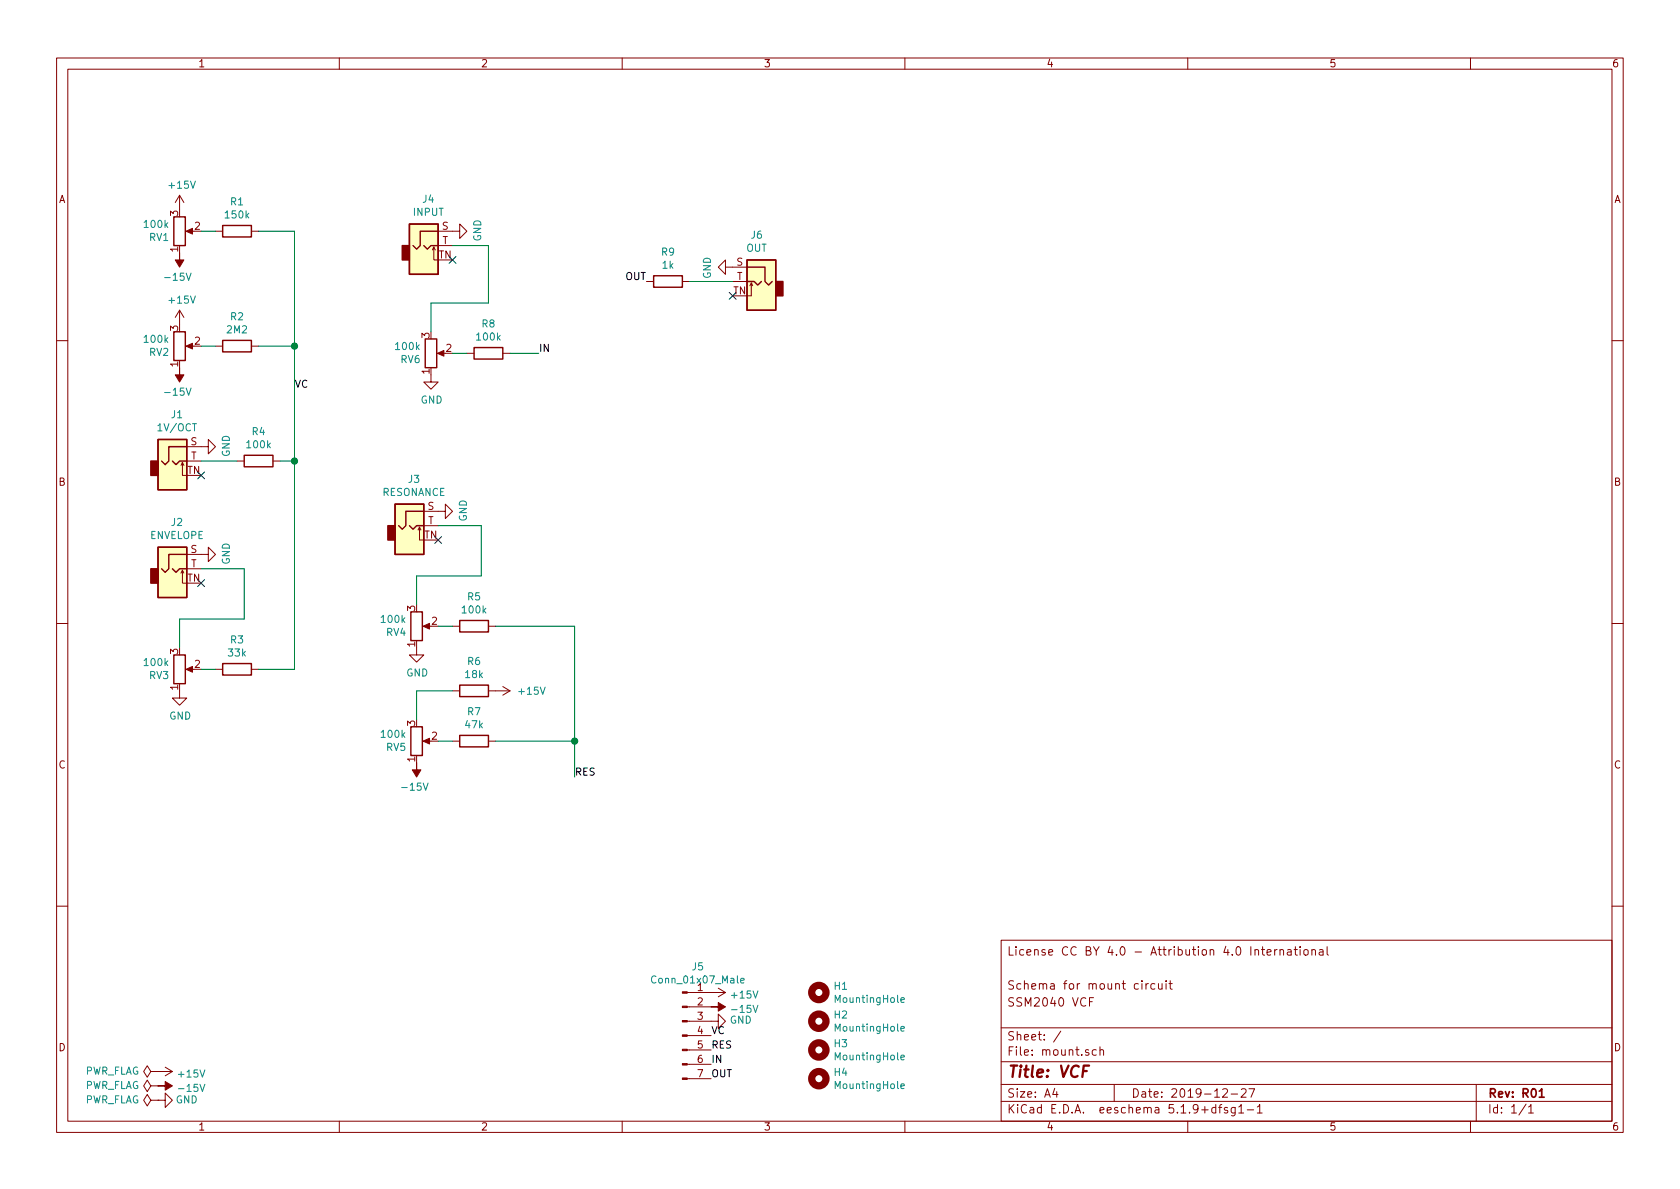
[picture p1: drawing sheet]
<svg xmlns="http://www.w3.org/2000/svg" width="297mm" height="210mm" viewBox="0 0 297 210" stroke-linecap="round" stroke-linejoin="round" font-family="sans-serif">
<g fill="none" stroke="#840000" stroke-width=".18">
<path d="M10 10.3h277v189.9h-277zM12 12.2h273v186.1h-273zM60 10.3v1.9M110 10.3v1.9M160 10.3v1.9M210 10.3v1.9M260 10.3v1.9M31.7 34.5v2.6M31.7 34.5l-.7 1.3M31.7 34.5l.8 1.3M31.7 54.9l-.7 1.2M31.7 54.9v2.5"/>
<path d="M31.7 54.9l.8 1.2M33.3 40.9h1M38.1 40.9h1.3M44.4 40.9h1.3M76.5 44.2l.2-.5v2.3h.8M76.7 43.7l.3 .5M77.5 40.9h3.8v-1.3l1.2 1.3-1.2 1.3v-1.3M77.5 43.4h2.5M114.3 49.8h1.3M120.6 49.8h1.3M128.3 47.2v-1.2l-1.3 1.2 1.3 1.3v-1.3h3.8M129.5 49.8h2.6"/>
<path d="M132.8 50l-.2 .5M133.1 50.5l-.3-.5v2.3h-.7M10 60.2h2M33 79h3.8v-1.3l1.3 1.3-1.3 1.3v-1.3M33.3 61.2h1M38.1 61.2h1.3M44.4 61.2h1.3M76.2 66.3v1.3h1.3l-1.3 1.2-1.3-1.2h1.3M77.7 62.5h1M82.5 62.5h1.3M88.9 62.5h1.3M285 60.2h2"/>
<path d="M32 82.3l.3-.5v2.3h.7M32.3 81.8l.2 .5M33 98h3.8v-1.2l1.3 1.2-1.3 1.3v-1.3M33 81.5h2.6M41.9 81.5h1.3M48.3 81.5h1.2M73.9 93.7l.3-.5v2.3h.7M74.2 93.2l.2 .5M74.9 90.4h3.8v-1.3l1.3 1.3-1.3 1.3v-1.3M74.9 93h2.6M10 110.3h2M32 101.3l.3-.5v2.3h.7"/>
<path d="M32.3 100.8l.2 .5M33 100.6h2.6M33.3 118.4h1M38.1 118.4h1.3M44.4 118.4h1.3M73.7 114.5v1.3h1.2l-1.2 1.3-1.3-1.3h1.3M75.2 110.7h1M80 110.7h1.3M86.4 110.7h1.2M285 110.3h2M31.7 122.2v1.2h1.3l-1.3 1.3-1.2-1.3h1.2M75.2 131.1h1"/>
<path d="M80 122.2h1.3M80 131.1h1.3M86.4 122.2h3.8M86.4 131.1h1.2M88.9 121.4l1.3 .8M90.2 122.2l-1.3 .7M10 160.2h2M121.5 178h4.2M121.5 175.5h6.8M127 174.7l1.3 .8M128.3 175.5l-1.3 .8M177 166.3h108v32h-108z"/>
<path d="M192.6 177.1h.5M193.3 176.4h-.7v1.5M201.9 173.4v.2M201.9 173.9v1M202.6 173.9v1M203 173.9l-.4 .3M204.2 174l-.4-.1-.3 .3 .1 .6h.6M204.8 173.9v.8a.37 .37 0 0 0 .7 .1M205.5 173.9v1M206.2 173.4v.2M206.2 173.9v1M206.7 173.9h.6"/>
<path d="M206.9 173.4v1.3l.4 .2M223 167.9h.6M223.2 167.4v1.3l.4 .2M224 168.4l.7-.1v-.3l-.5-.1-.2 .2 .1 .7h.6M225.4 167.9v1M225.8 167.9l-.4 .3M226.3 168l.2-.1 .4 .1v.9M226.3 167.9v1M227.7 168h.5l.1 .9M228.3 168.3h-.5l-.2 .2 .2 .4 .5-.1M228.8 167.9h.6M229 167.4v1.3l.4 .2"/>
<path d="M229.9 167.4v.2M229.9 167.9v1M230.6 168l.2-.1 .4 .1v.8l-.2 .1-.4-.1zM232 168l.2-.1 .3 .1 .1 .9M232 167.9v1M233.3 168h.6v.9M233.9 168.3h-.4l-.3 .2 .3 .4 .4-.1M234.6 167.4v1.3l.3 .2M285 160.2h2M26.7 189.5l-.7-1-.6 1 .6 1 .7-1h1.2M26.7 194.6l-.7-1.1-.6 1.1 .6 1 .7-1h1.2M26.7 192l-.7-1-.6 1 .6 1 .7-1h1.2"/>
<path d="M27.9 189.5h.1M27.9 194.6h.1M27.9 192h.1M27.9 194.6h1.3v-1.3l1.3 1.3-1.3 1.2v-1.2M27.9 189.5h2.6M29.2 188.7l1.3 .8M30.5 189.5l-1.3 .7M60 198.3v1.9M110 198.3v1.9M121.5 180.6h5.5v-1.3l1.3 1.3-1.3 1.3v-1.3M121.5 190.7h4.2M121.5 188.2h4.2"/>
<path d="M121.5 185.7h4.2M121.5 183.1h4.2M160 198.3v1.9M177 194.8h108M177 191.8h108M177 187.8h108M177 181.8h108M186.5 192.5l-.4 1h1M186.8 193v1M187.6 182.3l-1.3 2M193.8 185.7l-.4-.1-.3 .3 .1 .6 .2 .1 .4-.1M194.5 185.7l.2-.1 .3 .1 .1 .9"/>
<path d="M194.5 185.1v1.5M197 191.8v3M210 198.3v1.9M215 195.9l-.5-.1-.3 .3 .1 .6 .2 .1 .5-.1M215 195.3v1.5M215.5 195.8h.5M216 195.3l-.3 .2v1.3M216.2 192.7l.2-.2h.4l.2 .5-.9 1h.9M217 195.9l-.3-.1-.2 .2v.3l.5 .1v.3h-.5M217.7 193.5h1.1M218.4 195.8v1.2l-.3 .3h-.3M218.4 195.9l-.4-.1-.3 .3 .1 .6h.6"/>
<path d="M219 195.8l.5-.5v1.5M219 196.8h.9M219.5 192.7l.2-.2h.3l.3 .2v.3v.2l-.9 .8h.9M220.5 196.3h1.2M220.8 192.5h1l-.6 1.5M222.3 195.8l.4-.5v1.5M222.3 196.8h.9M260 198.3v1.9M261 191.8v6.5M269.8 195.2l-1.2 2M270.3 195.8l.4-.5v1.5M270.3 196.8h.8"/>
</g>
<path d="M272.2 193l.4-.5v1.5M272.2 194h.8" fill="none" stroke="#840000" stroke-width=".3"/>
<path d="M192.6 188.4h-1l-.2 2" fill="none" stroke="#840000" stroke-width=".41"/>
<g fill="none" stroke="#840000" stroke-width="1.3">
<circle cx="144.8" cy="175.5" r="1.27"/>
<circle cx="144.8" cy="185.7" r="1.27"/>
<circle cx="144.8" cy="190.7" r="1.27"/>
<circle cx="144.8" cy="180.6" r="1.27"/>
</g>
<path d="M131 173.4l.6-.1-.1-.3h-.4l-.1 .2v.6h.5M159.3 176.8l.6-.1-.1-.2-.3-.1-.2 .2 .1 .6h.4M159.3 192.1l.6-.1-.1-.3h-.3l-.2 .1 .1 .7h.4M159.3 187l.6-.1-.1-.3h-.3l-.2 .2 .1 .6h.4M159.3 181.9l.6-.1-.1-.2-.3-.1-.2 .2 .1 .6h.4" fill="none" stroke="#008484" stroke-width=".18"/>
<g fill="#840000" stroke="#840000" stroke-width=".18">
<path d="M27.9 192h1.3v-.7l1.3 .7-1.3 .8v-.8z"/>
<path d="M77.3 62.5l1.2-.5v1z"/>
<path d="M120.6 190.6h.9v.3h-.9z"/>
<path d="M120.6 188.1h.9v.2h-.9z"/>
<path d="M120.6 185.5h.9v.3h-.9z"/>
<path d="M120.6 183h.9v.3h-.9z"/>
<path d="M120.6 180.5h.9v.2h-.9z"/>
<path d="M120.6 177.9h.9v.3h-.9z"/>
<path d="M120.6 175.4h.9v.2h-.9z"/>
<path d="M32.9 118.4l1.1-.5v1z"/>
<path d="M31.7 65v1.3h.8l-.8 1.3-.7-1.3h.7z"/>
<path d="M32.9 61.2l1.1-.5v1z"/>
<path d="M31.7 44.7v1.3h.8l-.8 1.2-.7-1.2h.7z"/>
<path d="M32.9 40.9l1.1-.5v1z"/>
<path d="M74.8 110.7l1.1-.5v1z"/>
<path d="M125.7 178h1.3v-.7l1.3 .7-1.3 .8v-.8z"/>
<path d="M73.7 134.9v1.2h.7l-.7 1.3-.8-1.3h.8z"/>
<path d="M74.8 131.1l1.1-.5v1z"/>
</g>
<g fill="#ffffc2" stroke="#ffffc2" stroke-width=".18">
<path d="M27.9 77.7h5.1v8.9h-5.1z"/>
<path d="M72.4 39.6h5.1v8.9h-5.1z"/>
<path d="M69.8 89.1h5.1v8.9h-5.1z"/>
<path d="M27.9 96.8h5.1v8.9h-5.1z"/>
<path d="M132.1 46h5.1v8.9h-5.1z"/>
</g>
<g fill="none" stroke="#840000" stroke-width=".25">
<path d="M30.7 38.3h2.1v5.1h-2.1zM39.4 39.9h5v2h-5zM72.4 39.6h5.1v8.9h-5.1zM30.7 58.7h2.1v5h-2.1zM74.9 43.4l.7 .7 .6-.7h1.3M75.2 59.9h2v5.1h-2zM77.5 40.9h-3.2v2.5l-.6 .7-.7-.7M115.6 48.8h5v2h-5zM132.1 46h5.1v8.9h-5.1zM132.1 49.8h1.2l.7 .6 .6-.6M132.1 47.2h3.2v2.6l.6 .6 .6-.6M27.9 77.7h5.1v8.9h-5.1z"/>
<path d="M33 79h-3.2v2.5l-.6 .7-.6-.7M39.4 60.2h5v2h-5zM83.8 61.5h5.1v2h-5.1zM27.9 96.8h5.1v8.9h-5.1zM30.5 81.5l.6 .7 .6-.7h1.3M33 98h-3.2v2.6l-.6 .6-.6-.6M43.2 80.5h5.1v2h-5.1zM69.8 89.1h5.1v8.9h-5.1zM72.4 93l.6 .6 .7-.6h1.2M74.9 90.4h-3.1v2.6l-.7 .6-.6-.6M30.5 100.6l.6 .6 .6-.6h1.3M30.7 115.8h2.1v5.1h-2.1z"/>
<path d="M39.4 117.3h5v2.1h-5zM72.6 108.2h2.1v5.1h-2.1zM81.3 109.7h5.1v2.1h-5.1zM72.6 128.5h2.1v5.1h-2.1zM81.3 121.2h5.1v2h-5.1zM81.3 130h5.1v2.1h-5.1z"/>
</g>
<g fill="#840000" stroke="#840000" stroke-width=".25">
<path d="M26.7 81.5h1.2v2.6h-1.2z"/>
<path d="M71.1 43.4h1.3v2.6h-1.3z"/>
<path d="M68.6 93h1.2v2.5h-1.2z"/>
<path d="M26.7 100.6h1.2v2.5h-1.2z"/>
<path d="M137.2 49.8h1.2v2.5h-1.2z"/>
</g>
<g fill="none" stroke="#008400" stroke-width=".18">
<path d="M35.6 40.9h2.5M45.7 40.9h6.4v77.5h-6.4M80 43.4h6.4v10.2h-10.2v5.1M121.9 49.8h7.6M35.6 61.2h2.5M45.7 61.2h6.4M80 62.5h2.5M90.2 62.5h5M35.6 81.5h6.3M49.5 81.5h2.6M77.5 93h7.6v8.8h-11.4v5.1M35.6 100.6h7.6v8.9h-11.5v5"/>
<path d="M35.6 118.4h2.5M77.5 110.7h2.5M87.6 110.7h14v26.7M77.5 131.1h2.5M80 122.2h-6.3v5M87.6 131.1h14"/>
</g>
<g fill="#008400" stroke="#008400" stroke-width=".25">
<circle cx="52.1" cy="81.5" r=".51"/>
<circle cx="52.1" cy="61.2" r=".51"/>
<circle cx="101.6" cy="131.1" r=".51"/>
</g>
<path d="M79.4 45.4l1.2 1.2M80.6 45.4l-1.2 1.2M128.9 51.7l1.2 1.2M130.1 51.7l-1.2 1.2M35 83.5l1.2 1.2M36.2 83.5l-1.2 1.2M76.9 94.9l1.2 1.2M78.1 94.9l-1.2 1.2M35 102.5l1.2 1.2M36.2 102.5l-1.2 1.2" fill="none" stroke="#000084" stroke-width=".18"/>
<text font-size="2.8" fill="#840000" x="178" y="190.5">Title: VCF</text>
<g font-size="2.1" fill="#840000">
<text x="178" y="169">License CC BY 4.0 - Attribution 4.0 International</text>
<text x="178" y="178">SSM2040 VCF</text>
<text x="178" y="175">Schema for mount circuit</text>
<text x="178" y="184">Sheet: /</text>
<text x="178" y="186.7">File: mount.sch</text>
<text x="178" y="196.9">KiCad E.D.A. eeschema 5.1.9+dfsg1-1</text>
<text x="178" y="194.1">Size: A4</text>
<text x="200" y="194.1">Date: 2019-12-27</text>
<text x="263" y="194.1">Rev: R01</text>
<text x="263" y="196.9">Id: 1/1</text>
</g>
<g font-size="1.8" fill="#840000">
<text x="35" y="11.9">1</text>
<text x="85" y="11.9">2</text>
<text x="135" y="11.9">3</text>
<text x="185" y="11.9">4</text>
<text x="235" y="11.9">5</text>
<text x="285" y="11.9">6</text>
<text x="10.4" y="35.9">A</text>
<text x="285.4" y="35.9">A</text>
<text x="31.5" y="38.2" transform="rotate(-90 31.5 38.2)">3</text>
<text x="34.4" y="40.6">2</text>
<text x="78.2" y="40.6">S</text>
<text x="31.5" y="44.5" transform="rotate(-90 31.5 44.5)">1</text>
<text x="77.6" y="45.7">TN</text>
<text x="78.2" y="43.2">T</text>
<text x="130.2" y="47">S</text>
<text x="129.6" y="52.1">TN</text>
<text x="130.3" y="49.5">T</text>
<text x="31.5" y="58.5" transform="rotate(-90 31.5 58.5)">3</text>
<text x="75.9" y="59.8" transform="rotate(-90 75.9 59.8)">3</text>
<text x="31.5" y="64.9" transform="rotate(-90 31.5 64.9)">1</text>
<text x="34.4" y="61">2</text>
<text x="78.9" y="62.2">2</text>
<text x="75.9" y="66.1" transform="rotate(-90 75.9 66.1)">1</text>
<text x="33.1" y="83.8">TN</text>
<text x="33.7" y="78.7">S</text>
<text x="33.8" y="81.3">T</text>
<text x="10.4" y="85.9">B</text>
<text x="285.4" y="85.9">B</text>
<text x="75" y="95.2">TN</text>
<text x="75.6" y="90.2">S</text>
<text x="75.7" y="92.7">T</text>
<text x="33.7" y="97.8">S</text>
<text x="33.8" y="100.3">T</text>
<text x="33.1" y="102.9">TN</text>
<text x="73.4" y="108" transform="rotate(-90 73.4 108)">3</text>
<text x="76.4" y="110.5">2</text>
<text x="31.5" y="115.7" transform="rotate(-90 31.5 115.7)">3</text>
<text x="34.4" y="118.1">2</text>
<text x="73.4" y="114.4" transform="rotate(-90 73.4 114.4)">1</text>
<text x="31.5" y="122" transform="rotate(-90 31.5 122)">1</text>
<text x="73.4" y="128.4" transform="rotate(-90 73.4 128.4)">3</text>
<text x="76.4" y="130.8">2</text>
<text x="10.4" y="135.9">C</text>
<text x="73.4" y="134.7" transform="rotate(-90 73.4 134.7)">1</text>
<text x="285.4" y="135.9">C</text>
<text x="123.3" y="175.3">1</text>
<text x="123.3" y="177.8">2</text>
<text x="10.4" y="185.9">D</text>
<text x="123.3" y="180.3">3</text>
<text x="123.3" y="182.9">4</text>
<text x="123.3" y="185.4">5</text>
<text x="285.4" y="185.9">D</text>
<text x="123.3" y="188">6</text>
<text x="123.3" y="190.5">7</text>
<text x="35" y="199.9">1</text>
<text x="85" y="199.9">2</text>
<text x="135" y="199.9">3</text>
<text x="185" y="199.9">4</text>
<text x="235" y="199.9">5</text>
<text x="285" y="199.9">6</text>
</g>
<g font-size="1.8" fill="#008484">
<text x="30" y="33.4">+15V</text>
<text x="74.8" y="35.9">J4</text>
<text x="25.6" y="40.3">100k</text>
<text x="40" y="38.6">150k</text>
<text x="40.8" y="36.3">R1</text>
<text x="73.1" y="38.2">INPUT</text>
<text x="26.4" y="42.6">RV1</text>
<text x="85.1" y="42.7" transform="rotate(-90 85.1 42.7)">GND</text>
<text x="117" y="45.2">R9</text>
<text x="117.1" y="47.5">1k</text>
<text x="131.9" y="44.5">OUT</text>
<text x="132.8" y="42.2">J6</text>
<text x="29.5" y="49.7">-15V</text>
<text x="30" y="53.7">+15V</text>
<text x="125.7" y="49.3" transform="rotate(-90 125.7 49.3)">GND</text>
<text x="40.2" y="58.9">2M2</text>
<text x="40.8" y="56.6">R2</text>
<text x="85.2" y="57.9">R8</text>
<text x="25.6" y="60.6">100k</text>
<text x="26.4" y="62.9">RV2</text>
<text x="70.1" y="61.9">100k</text>
<text x="70.9" y="64.2">RV6</text>
<text x="84.4" y="60.2">100k</text>
<text x="29.5" y="70">-15V</text>
<text x="74.4" y="71.4">GND</text>
<text x="28.1" y="76.3">1V/OCT</text>
<text x="30.3" y="74">J1</text>
<text x="44.6" y="77">R4</text>
<text x="40.6" y="80.8" transform="rotate(-90 40.6 80.8)">GND</text>
<text x="43.8" y="79.3">100k</text>
<text x="67.6" y="87.7">RESONANCE</text>
<text x="72.2" y="85.4">J3</text>
<text x="26.5" y="95.3">ENVELOPE</text>
<text x="30.3" y="93">J2</text>
<text x="82.5" y="92.2" transform="rotate(-90 82.5 92.2)">GND</text>
<text x="40.6" y="99.9" transform="rotate(-90 40.6 99.9)">GND</text>
<text x="82.7" y="106.2">R5</text>
<text x="40.8" y="113.8">R3</text>
<text x="67.5" y="110.2">100k</text>
<text x="68.4" y="112.5">RV4</text>
<text x="81.9" y="108.5">100k</text>
<text x="25.6" y="117.8">100k</text>
<text x="40.4" y="116.1">33k</text>
<text x="71.8" y="119.6">GND</text>
<text x="82.3" y="119.9">18k</text>
<text x="82.7" y="117.6">R6</text>
<text x="26.4" y="120.1">RV3</text>
<text x="91.9" y="122.9">+15V</text>
<text x="29.9" y="127.2">GND</text>
<text x="67.5" y="130.5">100k</text>
<text x="82.3" y="128.8">47k</text>
<text x="82.7" y="126.5">R7</text>
<text x="68.4" y="132.8">RV5</text>
<text x="71.4" y="139.8">-15V</text>
<text x="115.7" y="173.9">Conn_01x07_Male</text>
<text x="122.4" y="171.6">J5</text>
<text x="129.5" y="176.6">+15V</text>
<text x="129.7" y="179.1">-15V</text>
<text x="147.5" y="175">H1</text>
<text x="147.9" y="177.3">MountingHole</text>
<text x="129" y="181">GND</text>
<text x="147.5" y="185.2">H3</text>
<text x="147.5" y="180.1">H2</text>
<text x="147.9" y="182.4">MountingHole</text>
<text x="14.9" y="190">PWR_FLAG</text>
<text x="31.7" y="190.5">+15V</text>
<text x="147.5" y="190.3">H4</text>
<text x="147.9" y="187.5">MountingHole</text>
<text x="14.9" y="195.1">PWR_FLAG</text>
<text x="14.9" y="192.6">PWR_FLAG</text>
<text x="31.1" y="195.1">GND</text>
<text x="32" y="193.1">-15V</text>
<text x="147.9" y="192.6">MountingHole</text>
</g>
<g font-size="1.8">
<text x="110.6" y="49.5">OUT</text>
<text x="95.2" y="62.2">IN</text>
<text x="52.1" y="68.6">VC</text>
<text x="101.6" y="137.2">RES</text>
<text x="125.7" y="185.4">RES</text>
<text x="125.7" y="182.9">VC</text>
<text x="125.7" y="188">IN</text>
<text x="125.7" y="190.5">OUT</text>
</g>
</svg>
